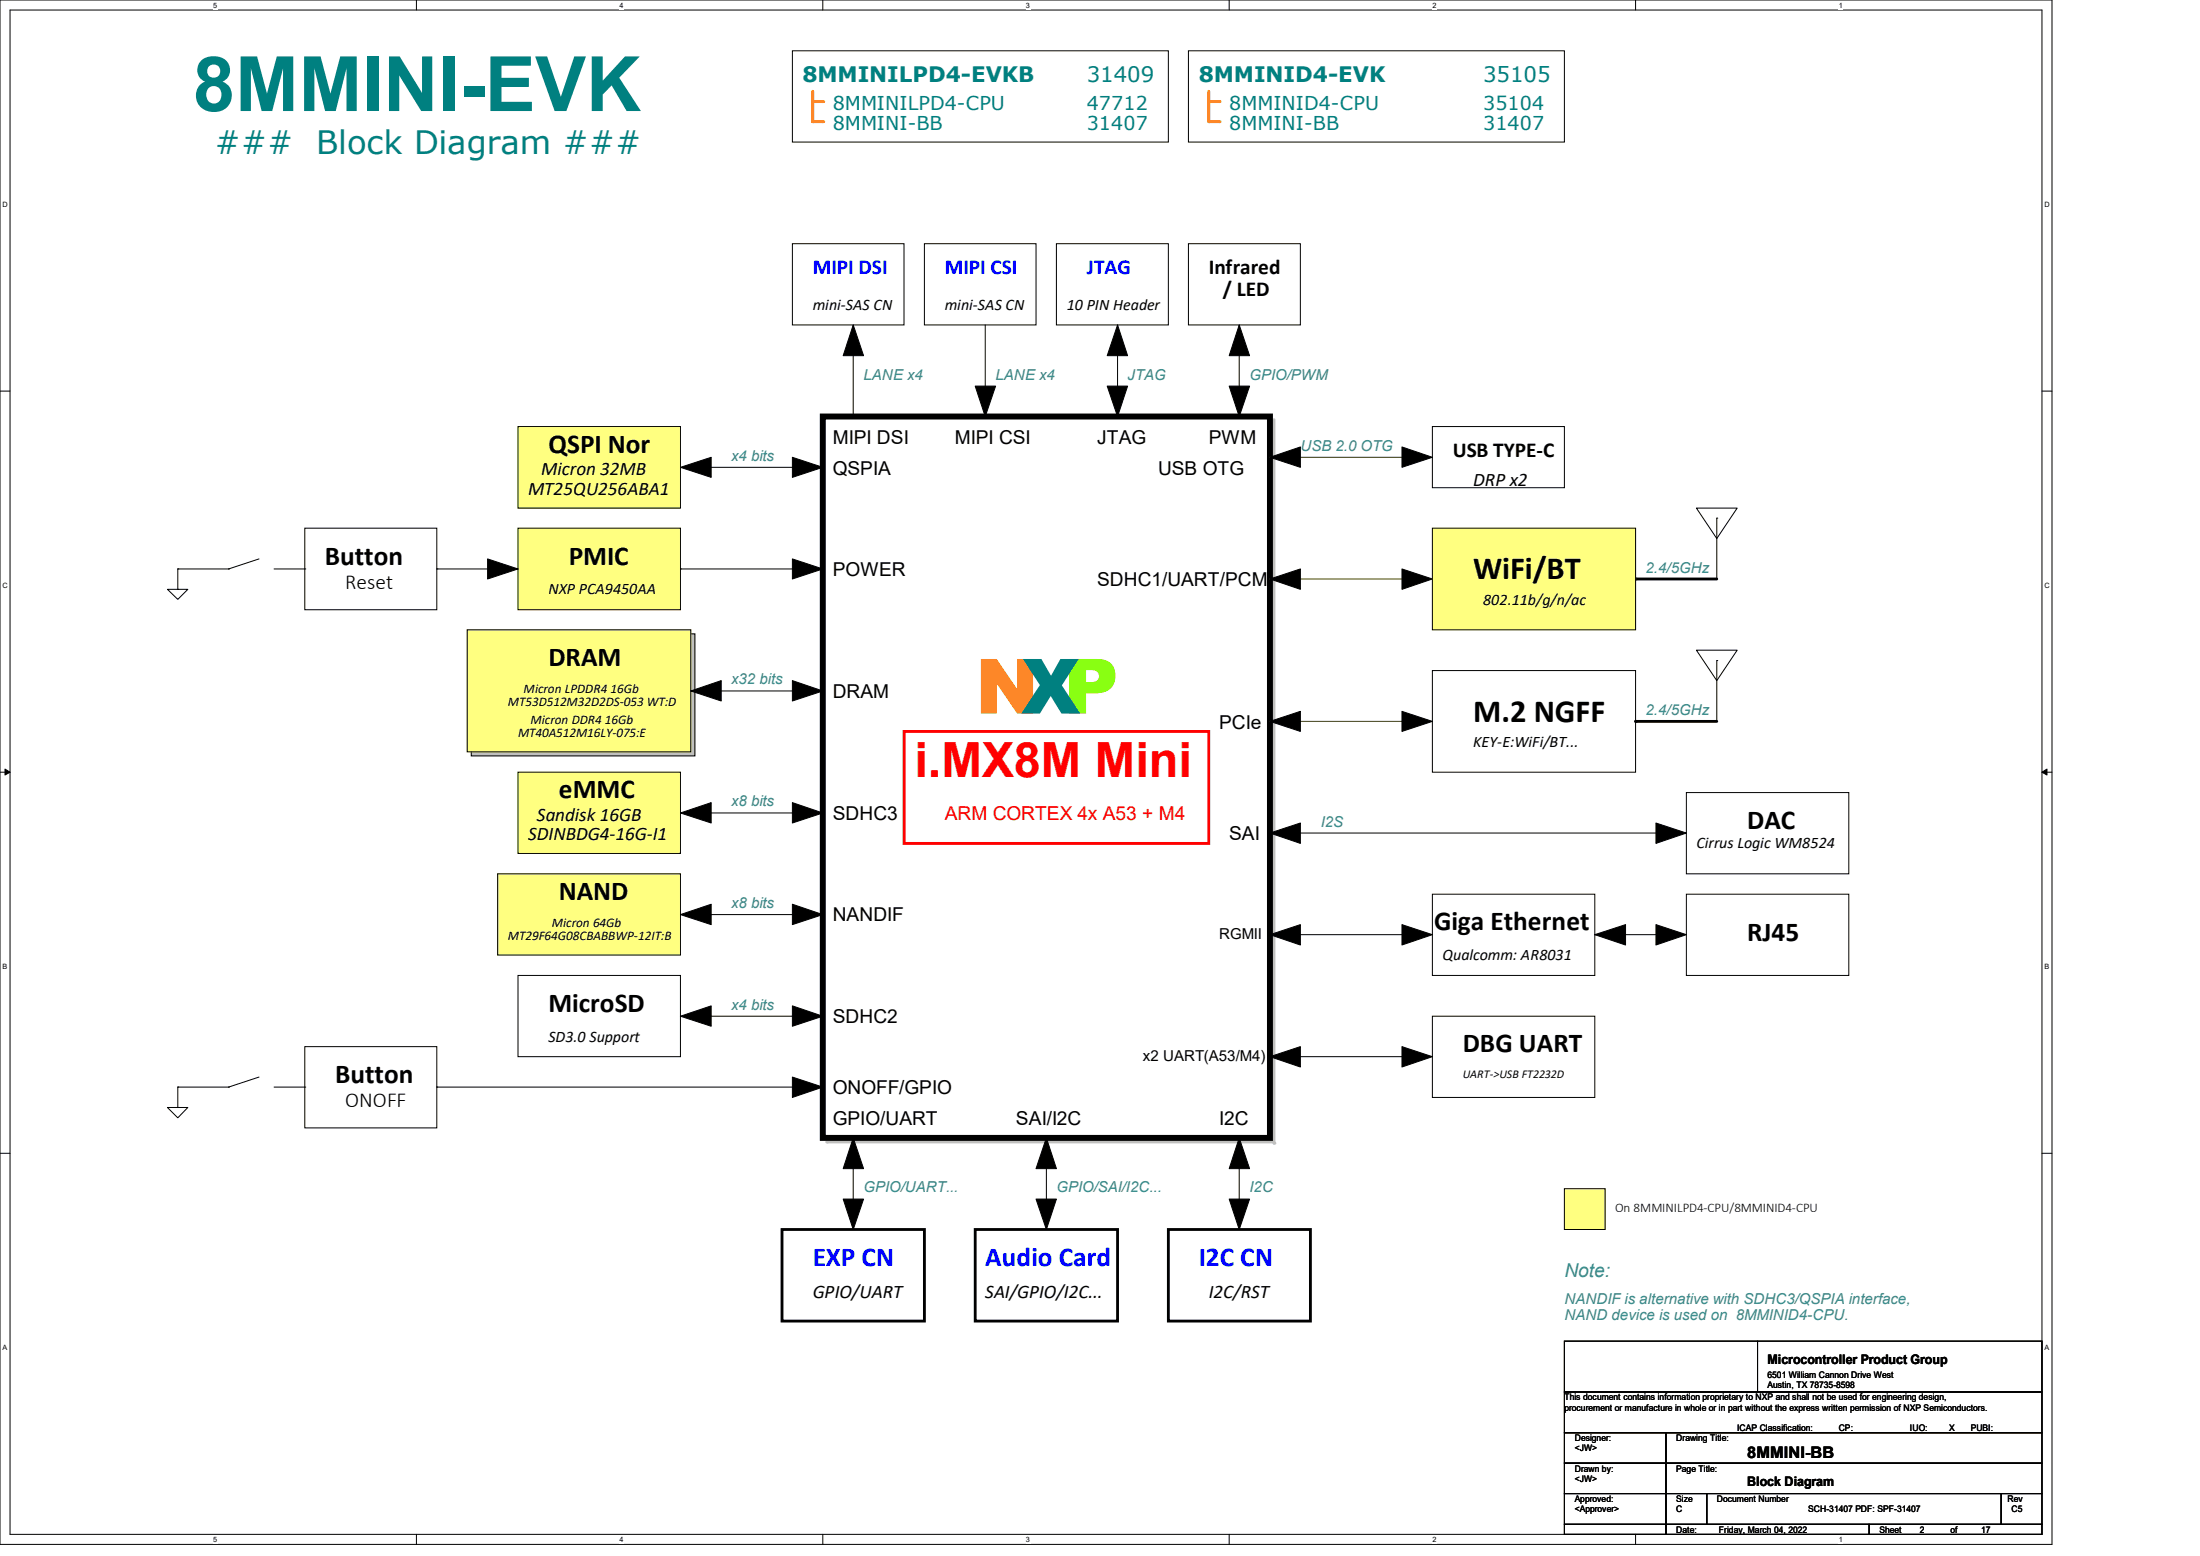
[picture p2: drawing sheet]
<svg xmlns="http://www.w3.org/2000/svg" width="297mm" height="210mm" viewBox="0 0 297 210" stroke-linecap="round" stroke-linejoin="round" font-family="sans-serif">
<path d="M0 0h277v208.4h-277zM1.4 1.4h274.3v205.7h-274.3z" fill="none" stroke="#000" stroke-width=".14"/>
<g fill="#fff">
<path d="M28.8 .1h.5v1.1h-.5z"/>
<path d="M28.8 207.2h.5v1.1h-.5z"/>
</g>
<path d="M56.2 0v1.4M56.2 207.1v1.3" fill="none" stroke="#000" stroke-width=".14"/>
<g fill="#fff">
<path d="M83.7 .1h.5v1.1h-.5z"/>
<path d="M83.7 207.2h.5v1.1h-.5z"/>
</g>
<path d="M111.1 0v1.4M111.1 207.1v1.3" fill="none" stroke="#000" stroke-width=".14"/>
<g fill="#fff">
<path d="M138.5 .1h.6v1.1h-.6z"/>
<path d="M138.5 207.2h.6v1.1h-.6z"/>
</g>
<path d="M165.9 0v1.4M165.9 207.1v1.3" fill="none" stroke="#000" stroke-width=".14"/>
<g fill="#fff">
<path d="M193.4 .1h.5v1.1h-.5z"/>
<path d="M193.4 207.2h.5v1.1h-.5z"/>
</g>
<path d="M220.8 0v1.4M220.8 207.1v1.3" fill="none" stroke="#000" stroke-width=".14"/>
<g fill="#fff">
<path d="M248.2 .1h.6v1.1h-.6z"/>
<path d="M248.2 207.2h.6v1.1h-.6z"/>
<path d="M.3 27.1h.8v1.1h-.8z"/>
<path d="M276 27.1h.7v1.1h-.7z"/>
<path d="M.3 78.5h.8v1.1h-.8z"/>
<path d="M276 78.5h.7v1.1h-.7z"/>
</g>
<path d="M0 52.8h1.4M275.7 52.8h1.3" fill="none" stroke="#000" stroke-width=".14"/>
<g fill="#fff">
<path d="M.3 129.9h.7v1.1h-.7z"/>
<path d="M276 129.9h.6v1.1h-.6z"/>
</g>
<path d="M0 104.2h1.4M275.7 104.2h1.3" fill="none" stroke="#000" stroke-width=".14"/>
<path d="M.7 103.8l.7 .4-.7 .4zM275.7 104.2l.7-.4v.8z" fill="#000" stroke="#000" stroke-width=".14"/>
<g fill="#fff">
<path d="M.3 181.4h.7v1.1h-.7z"/>
<path d="M276 181.4h.6v1.1h-.6z"/>
</g>
<path d="M0 155.7h1.4M275.7 155.7h1.3M211.2 160.4h5.5v5.5h-5.5z" fill="none" stroke="#000" stroke-width=".14"/>
<path d="M211.2 160.4h5.5v5.5h-5.5z" fill-rule="evenodd" fill="#ffff80" stroke="#ffff80" stroke-width=".14"/>
<path d="M172 56.6v97.7" fill="none" stroke="#c0c0c0" stroke-width=".38"/>
<circle cx="172" cy="154.3" r=".19" fill="#c0c0c0"/>
<path d="M111.6 154.1h60.4" fill="none" stroke="#c0c0c0" stroke-width=".38"/>
<circle cx="111.6" cy="154.1" r=".19" fill="#c0c0c0"/>
<path d="M111.1 56.2h60.3v97.4h-60.3z" fill="none" stroke="#ff8000" stroke-width=".14"/>
<path d="M111.1 56.2h60.3v97.4h-60.3z" fill="none" stroke="#000" stroke-width=".8"/>
<g fill="#ffff80" stroke="#ffff80" stroke-width=".14">
<path d="M69.9 71.3h22v11h-22z" fill-rule="evenodd"/>
<path d="M193.4 71.3h27.4v13.7h-27.4z" fill-rule="evenodd"/>
<path d="M63.1 85h30.2v16.5h-30.2z" fill-rule="evenodd"/>
<path d="M69.9 104.2h22v11h-22z" fill-rule="evenodd"/>
<path d="M69.9 57.6h22v11h-22z" fill-rule="evenodd"/>
<path d="M67.2 117.9h24.7v11h-24.7z" fill-rule="evenodd"/>
</g>
<g fill="none" stroke="#000" stroke-width=".14">
<path d="M107 6.9h50.7v12.3h-50.7zM107 32.9h15v11h-15zM124.8 32.9h15.1v11h-15.1zM142.6 32.9h15.1v11h-15.1zM160.4 32.9h15.2v11h-15.2zM69.9 57.6h22v11h-22zM115.2 56.2h.1M115.2 43.9v12.3M133 56.2h.1M133 43.9v12.3M150.9 56.2h.1M150.9 43.9v12.3"/>
<path d="M167.3 56.2h.1M167.3 43.9v12.3M193.4 57.6h17.8v8.2h-17.8zM22.6 79.5h2.8l-1.4 1.4zM24 76.8h.1M24 79.5h.1M24 76.8h6.9M24 76.8v2.7M30.9 76.8h.1M35 75.4l-4.1 1.4M37 76.8h4.1M41.1 71.3h17.9v11h-17.9z"/>
<path d="M41.1 76.8h.1M59 76.8h.1M59 76.8h10.9M69.9 71.3h22v11h-22zM91.9 76.8h.1M91.9 76.8h19.2M93.3 63.1h.1M93.3 63.1h17.8M193.4 71.3h27.4v13.7h-27.4zM229 68.6h5.5l-2.7 4.1zM231.8 69.9h.1M231.8 69.9v8.2"/>
<path d="M63.1 85h30.2v16.5h-30.2zM63.6 85.6h30.2v16.4h-30.2zM93.3 93.3h.1M93.3 93.3h17.8M193.4 90.5h27.4v13.7h-27.4zM229 87.8h5.5l-2.7 4.1zM231.8 89.2h.1M231.8 89.2v8.2M67.2 117.9h24.7v11h-24.7zM69.9 104.2h22v11h-22zM93.3 109.7h.1M93.3 109.7h17.8"/>
<path d="M174.2 112.4h.1M174.2 112.4h50.7M227.7 107h21.9v10.9h-21.9zM69.9 131.7h22v10.9h-22zM93.3 137.2h.1M93.3 123.4h.1M93.3 137.2h17.8M93.3 123.4h17.8M174.2 126.2h.1M174.2 126.2h16.4M193.4 137.2h21.9v10.9h-21.9zM193.4 120.7h21.9v11h-21.9z"/>
<path d="M215.3 126.2h.1M215.3 126.2h9.6M227.7 120.7h21.9v11h-21.9zM22.6 149.5h2.8l-1.4 1.4zM24 146.7h.1M24 149.5h.1M24 146.7h6.9M24 146.7v2.8M30.9 146.7h.1M35 145.4l-4.1 1.3M37 146.7h4.1M41.1 141.3h17.9v10.9h-17.9z"/>
<path d="M41.1 146.7h.1M59 146.7h.1M59 146.7h50.7M115.2 153.6v12.3M141.3 153.6v12.3M167.3 153.6v12.3M171.4 142.6h.1M171.4 142.6h17.9M115.2 165.9h.1M141.3 165.9h.1M167.3 165.9h.1"/>
</g>
<g fill="#000" stroke="#000" stroke-width=".14">
<path d="M115.2 43.9l1.4 4.1h-2.8z" fill-rule="evenodd"/>
<path d="M131.7 52.1h2.7l-1.4 4.1z" fill-rule="evenodd"/>
<path d="M150.9 43.9l1.3 4.1h-2.7z" fill-rule="evenodd"/>
<path d="M149.5 52.1h2.7l-1.3 4.1z" fill-rule="evenodd"/>
<path d="M167.3 43.9l1.4 4.1h-2.8z" fill-rule="evenodd"/>
<path d="M165.9 52.1h2.8l-1.4 4.1z" fill-rule="evenodd"/>
<path d="M65.8 75.4l4.1 1.4-4.1 1.3z" fill-rule="evenodd"/>
<path d="M91.9 63.1l4.1-1.4v2.7z" fill-rule="evenodd"/>
<path d="M107 75.4l4.1 1.4-4.1 1.3z" fill-rule="evenodd"/>
<path d="M107 61.7l4.1 1.4-4.1 1.3z" fill-rule="evenodd"/>
<path d="M171.4 78.1l4.2-1.3v2.7z" fill-rule="evenodd"/>
<path d="M171.4 61.7l4.2-1.4v2.8z" fill-rule="evenodd"/>
<path d="M189.3 76.8l4.1 1.3-4.1 1.4z" fill-rule="evenodd"/>
<path d="M189.3 60.3l4.1 1.4-4.1 1.4z" fill-rule="evenodd"/>
<path d="M93.3 93.3l4.1-1.4v2.7z" fill-rule="evenodd"/>
<path d="M107 91.9l4.1 1.4-4.1 1.3z" fill-rule="evenodd"/>
<path d="M171.4 97.4l4.2-1.4v2.7z" fill-rule="evenodd"/>
<path d="M189.3 96l4.1 1.4-4.1 1.3z" fill-rule="evenodd"/>
<path d="M91.9 109.7l4.1-1.4v2.8z" fill-rule="evenodd"/>
<path d="M107 108.3l4.1 1.4-4.1 1.4z" fill-rule="evenodd"/>
<path d="M171.4 112.4l4.2-1.3v2.7z" fill-rule="evenodd"/>
<path d="M223.6 111.1l4.1 1.3-4.1 1.4z" fill-rule="evenodd"/>
<path d="M91.9 137.2l4.1-1.4v2.7z" fill-rule="evenodd"/>
<path d="M91.9 123.4l4.1-1.4v2.8z" fill-rule="evenodd"/>
<path d="M107 135.8l4.1 1.4-4.1 1.3z" fill-rule="evenodd"/>
<path d="M107 122l4.1 1.4-4.1 1.4z" fill-rule="evenodd"/>
<path d="M171.4 126.2l4.2-1.4v2.8z" fill-rule="evenodd"/>
<path d="M189.3 124.8l4.1 1.4-4.1 1.4z" fill-rule="evenodd"/>
<path d="M215.3 126.2l4.2-1.4v2.8z" fill-rule="evenodd"/>
<path d="M223.6 124.8l4.1 1.4-4.1 1.4z" fill-rule="evenodd"/>
<path d="M107 145.4l4.1 1.3-4.1 1.4z" fill-rule="evenodd"/>
<path d="M115.2 153.6l1.4 4.1h-2.8z" fill-rule="evenodd"/>
<path d="M141.3 153.6l1.3 4.1h-2.7z" fill-rule="evenodd"/>
<path d="M167.3 153.6l1.4 4.1h-2.8z" fill-rule="evenodd"/>
<path d="M171.4 142.6l4.2-1.3v2.7z" fill-rule="evenodd"/>
<path d="M189.3 141.3l4.1 1.3-4.1 1.4z" fill-rule="evenodd"/>
<path d="M113.8 161.8h2.8l-1.4 4.1z" fill-rule="evenodd"/>
<path d="M139.9 161.8h2.7l-1.3 4.1z" fill-rule="evenodd"/>
<path d="M165.9 161.8h2.8l-1.4 4.1z" fill-rule="evenodd"/>
</g>
<path d="M171.4 78.1h.1M171.4 61.7h.1M171.4 78.1h17.9M171.4 61.7h17.9M171.4 97.4h.1M171.4 97.4h17.9" fill="none" stroke="#800000" stroke-width=".14"/>
<path d="M220.8 78.1h11M220.8 97.4h11M105.6 165.9h19.2v12.4h-19.2zM131.7 165.9h19.2v12.4h-19.2zM157.7 165.9h19.2v12.4h-19.2z" fill="none" stroke="#000" stroke-width=".38"/>
<g fill="#000">
<circle cx="220.8" cy="78.1" r=".19"/>
<circle cx="220.8" cy="97.4" r=".19"/>
</g>
<path d="M63.6 85.6h30.2v16.4h-30.2z" fill-rule="evenodd" fill="#c0c0c0" stroke="#c0c0c0" stroke-width=".14"/>
<path d="M122 98.7h41.2v15.1h-41.2z" fill="none" stroke="#f00" stroke-width=".38"/>
<path d="M109.7 12.3v4.1" fill="none" stroke="#ff8000" stroke-width=".38"/>
<circle cx="109.7" cy="16.4" r=".19" fill="#ff8000"/>
<path d="M109.7 13.7h1.4" fill="none" stroke="#ff8000" stroke-width=".38"/>
<circle cx="111.1" cy="13.7" r=".19" fill="#ff8000"/>
<path d="M109.7 16.4h1.4" fill="none" stroke="#ff8000" stroke-width=".38"/>
<circle cx="111.1" cy="16.4" r=".19" fill="#ff8000"/>
<path d="M163.2 12.3v4.1" fill="none" stroke="#ff8000" stroke-width=".38"/>
<circle cx="163.2" cy="16.4" r=".19" fill="#ff8000"/>
<path d="M163.2 13.7h1.4" fill="none" stroke="#ff8000" stroke-width=".38"/>
<circle cx="164.6" cy="13.7" r=".19" fill="#ff8000"/>
<path d="M163.2 16.4h1.4" fill="none" stroke="#ff8000" stroke-width=".38"/>
<circle cx="164.6" cy="16.4" r=".19" fill="#ff8000"/>
<g fill="none" stroke="#000" stroke-width=".14">
<path d="M160.4 6.9h50.8v12.3h-50.8zM211.2 193.4h13.7v4.1h-13.7zM211.2 197.5h13.7v4.1h-13.7zM211.2 187.9h64.5v5.5h-64.5zM211.2 181h64.5v6.9h-64.5zM224.9 193.4h50.8v4.1h-50.8zM224.9 197.5h50.8v4.1h-50.8zM237.3 187.9h.1M237.3 181v6.9M211.2 201.6h13.7v4.1h-13.7zM211.2 205.7h13.7v1.4h-13.7zM224.9 201.6h5.5v4.1h-5.5z"/>
<path d="M224.9 205.7h27.4v1.4h-27.4zM230.4 201.6h39.8v4.1h-39.8zM252.3 205.7h23.4v1.4h-23.4zM270.2 201.6h5.5v4.1h-5.5z"/>
</g>
<text font-size="10.3" fill="#008080" x="26" y="15">8MMINI-EVK</text>
<text font-size="10.3" fill="#ff8000" x="131.7" y="96.3">NXP</text>
<text font-size="6.6" fill="#f00" x="123.4" y="104.8">i.MX8M Mini</text>
<g font-size="4.4" fill="#008080">
<text x="29" y="20.8">###</text>
<text x="42.7" y="20.8">Block Diagram ###</text>
</g>
<g font-size="4.4">
<text x="198.9" y="78.2">WiFi/BT</text>
<text x="198.9" y="97.4">M.2 NGFF</text>
</g>
<g font-size="3.7">
<text x="74" y="61.1">QSPI Nor</text>
<text x="43.9" y="76.2">Button</text>
<text x="76.8" y="76.2">PMIC</text>
<text x="74" y="89.9">DRAM</text>
<text x="75.4" y="107.7">eMMC</text>
<text x="235.9" y="111.8">DAC</text>
<text x="75.4" y="121.5">NAND</text>
<text x="193.6" y="125.6">Giga Ethernet</text>
<text x="235.9" y="127">RJ45</text>
<text x="74" y="136.5">MicroSD</text>
<text x="197.5" y="142">DBG UART</text>
<text x="45.3" y="146.1">Button</text>
</g>
<g font-size="3.7" fill="#00f">
<text x="109.7" y="170.8">EXP CN</text>
<text x="133" y="170.8">Audio Card</text>
<text x="161.8" y="170.8">I2C CN</text>
</g>
<g font-size="2.9" fill="#008080">
<text x="108.3" y="11.1">8MMINILPD4-EVKB</text>
<text x="146.7" y="11.1">31409</text>
<text x="161.8" y="11.1">8MMINID4-EVK</text>
<text x="200.2" y="11.1">35105</text>
</g>
<g font-size="2.9" fill="#00f">
<text x="109.7" y="37">MIPI DSI</text>
<text x="127.6" y="37">MIPI CSI</text>
<text x="146.7" y="37">JTAG</text>
</g>
<g font-size="2.9">
<text x="163.2" y="37">Infrared</text>
<text x="165.1" y="39.9">/ LED</text>
<text x="196.1" y="61.7">USB TYPE-C</text>
<text x="46.6" y="79.5">Reset</text>
<text x="46.6" y="149.5">ONOFF</text>
</g>
<g font-size="2.6" fill="#008080">
<text x="112.4" y="14.9">8MMINILPD4-CPU</text>
<text x="112.4" y="17.5">8MMINI-BB</text>
<text x="146.7" y="14.9">47712</text>
<text x="146.7" y="17.5">31407</text>
<text x="165.9" y="14.9">8MMINID4-CPU</text>
<text x="165.9" y="17.5">8MMINI-BB</text>
<text x="200.2" y="14.9">35104</text>
<text x="200.2" y="17.5">31407</text>
</g>
<g font-size="2.6">
<text x="112.4" y="59.9">MIPI DSI</text>
<text x="128.9" y="59.9">MIPI CSI</text>
<text x="148.1" y="59.9">JTAG</text>
<text x="163.2" y="59.9">PWM</text>
<text x="73.1" y="64.2">Micron 32MB</text>
<text x="112.4" y="64.1">QSPIA</text>
<text x="156.3" y="64.1">USB OTG</text>
<text x="198.9" y="65.5">DRP x2</text>
<text x="71.3" y="66.8">MT25QU256ABA1</text>
<text x="112.4" y="77.8">POWER</text>
<text x="148.1" y="79.1">SDHC1/UART/PCM</text>
<text x="112.4" y="94.2">DRAM</text>
<text x="164.6" y="98.3">PCIe</text>
<text x="71.3" y="113.4">SDINBDG4-16G-I1</text>
<text x="72.5" y="110.8">Sandisk 16GB</text>
<text x="112.4" y="110.7">SDHC3</text>
<text x="165.9" y="113.4">SAI</text>
<text x="112.4" y="124.4">NANDIF</text>
<text x="112.4" y="138.1">SDHC2</text>
<text x="112.4" y="147.7">ONOFF/GPIO</text>
<text x="112.4" y="151.8">GPIO/UART</text>
<text x="137.2" y="151.8">SAI/I2C</text>
<text x="164.6" y="151.8">I2C</text>
<text x="109.7" y="175.3">GPIO/UART</text>
<text x="133" y="175.3">SAI/GPIO/I2C...</text>
<text x="163.2" y="175.3">I2C/RST</text>
</g>
<text font-size="2.6" fill="#f00" x="127.6" y="110.7">ARM CORTEX 4x A53 + M4</text>
<text font-size="2.6" fill="#408080" x="211.2" y="172.3">Note:</text>
<g font-size="2.2">
<text x="109.7" y="41.8">mini-SAS CN</text>
<text x="127.6" y="41.8">mini-SAS CN</text>
<text x="144" y="41.8">10 PIN Header</text>
<text x="74" y="80.2">NXP PCA9450AA</text>
<text x="200.2" y="81.6">802.11b/g/n/ac</text>
<text x="198.9" y="100.8">KEY-E:WiFi/BT...</text>
<text x="229" y="114.5">Cirrus Logic WM8524</text>
<text x="194.7" y="129.6">Qualcomm: AR8031</text>
<text x="74" y="140.6">SD3.0 Support</text>
<text x="235.9" y="196.8">8MMINI-BB</text>
</g>
<g font-size="2" fill="#408080">
<text x="116.6" y="51.2">LANE x4</text>
<text x="134.4" y="51.2">LANE x4</text>
<text x="152.2" y="51.2">JTAG</text>
<text x="168.7" y="51.2">GPIO/PWM</text>
<text x="98.7" y="62.2">x4 bits</text>
<text x="175.6" y="60.8">USB 2.0 OTG</text>
<text x="222.2" y="77.3">2.4/5GHz</text>
<text x="98.7" y="92.4">x32 bits</text>
<text x="222.2" y="96.5">2.4/5GHz</text>
<text x="98.7" y="108.8">x8 bits</text>
<text x="178.3" y="111.6">I2S</text>
<text x="98.7" y="122.6">x8 bits</text>
<text x="98.7" y="136.3">x4 bits</text>
<text x="116.6" y="161">GPIO/UART...</text>
<text x="142.6" y="161">GPIO/SAI/I2C...</text>
<text x="168.7" y="161">I2C</text>
<text x="211.2" y="176">NANDIF is alternative with SDHC3/QSPIA interface,</text>
<text x="211.2" y="178.1">NAND device is used on 8MMINID4-CPU.</text>
</g>
<g font-size="2">
<text x="164.6" y="126.7">RGMII</text>
<text x="154.3" y="143.2">x2 UART(A53/M4)</text>
</g>
<g font-size="1.8">
<text x="68.6" y="95.3">MT53D512M32D2DS-053 WT:D</text>
<text x="70.7" y="93.6">Micron LPDDR4 16Gb</text>
<text x="69.9" y="99.5">MT40A512M16LY-075:E</text>
<text x="71.6" y="97.7">Micron DDR4 16Gb</text>
<text x="74.5" y="125.1">Micron 64Gb</text>
<text x="68.6" y="126.9">MT29F64G08CBABBWP-12IT:B</text>
<text x="218.1" y="163.5">On 8MMINILPD4-CPU/8MMINID4-CPU</text>
<text x="238.6" y="184.1">Microcontroller Product Group</text>
<text x="235.9" y="200.5">Block Diagram</text>
</g>
<text font-size="1.6" x="197.5" y="145.5">UART-&gt;USB FT2232D</text>
<g font-size="1.2">
<text x="211.2" y="189">This document contains information proprietary to NXP and shall not be used for engineering design,</text>
<text x="211.2" y="190.4">procurement or manufacture in whole or in part without the express written permission of NXP Semiconductors.</text>
<text x="238.6" y="186">6501 William Cannon Drive West</text>
<text x="238.6" y="187.3">Austin, TX 78735-8598</text>
<text x="212.6" y="194.5">Designer:</text>
<text x="212.6" y="195.9">&lt;JW&gt;</text>
<text x="226.3" y="194.5">Drawing Title:</text>
<text x="234.5" y="193.2">ICAP Classification:</text>
<text x="248.2" y="193.2">CP:</text>
<text x="251.7" y="193.2">___</text>
<text x="257.8" y="193.2">IUO:</text>
<text x="262.5" y="193.2">_X_</text>
<text x="266.1" y="193.2">PUBI:</text>
<text x="270.2" y="193.2">___</text>
<text x="212.6" y="198.6">Drawn by:</text>
<text x="212.6" y="202.7">Approved:</text>
<text x="212.6" y="200">&lt;JW&gt;</text>
<text x="226.3" y="202.7">Size</text>
<text x="226.3" y="198.6">Page Title:</text>
<text x="231.8" y="202.7">Document Number</text>
<text x="271" y="202.7">Rev</text>
<text x="212.6" y="204.1">&lt;Approver&gt;</text>
<text x="226.3" y="206.9">Date:</text>
<text x="226.3" y="204.1">C</text>
<text x="232.1" y="206.9">Friday, March 04, 2022</text>
<text x="244.1" y="204.1">SCH-31407 PDF: SPF-31407</text>
<text x="253.7" y="206.9">Sheet</text>
<text x="259.2" y="206.9">2</text>
<text x="263.3" y="206.9">of</text>
<text x="267.5" y="206.9">17</text>
<text x="271.6" y="204.1">C5</text>
</g>
<g font-size="1">
<text x="28.8" y="1">5</text>
<text x="83.7" y="1">4</text>
<text x="138.5" y="1">3</text>
<text x="193.4" y="1">2</text>
<text x="248.2" y="1">1</text>
<text x=".3" y="27.9">D</text>
<text x="276" y="27.9">D</text>
<text x=".3" y="79.4">C</text>
<text x="276" y="79.4">C</text>
<text x=".3" y="130.8">B</text>
<text x="276" y="130.8">B</text>
<text x=".3" y="182.2">A</text>
<text x="276" y="182.2">A</text>
<text x="28.8" y="208.1">5</text>
<text x="83.7" y="208.1">4</text>
<text x="138.5" y="208.1">3</text>
<text x="193.4" y="208.1">2</text>
<text x="248.2" y="208.1">1</text>
</g>
</svg>
